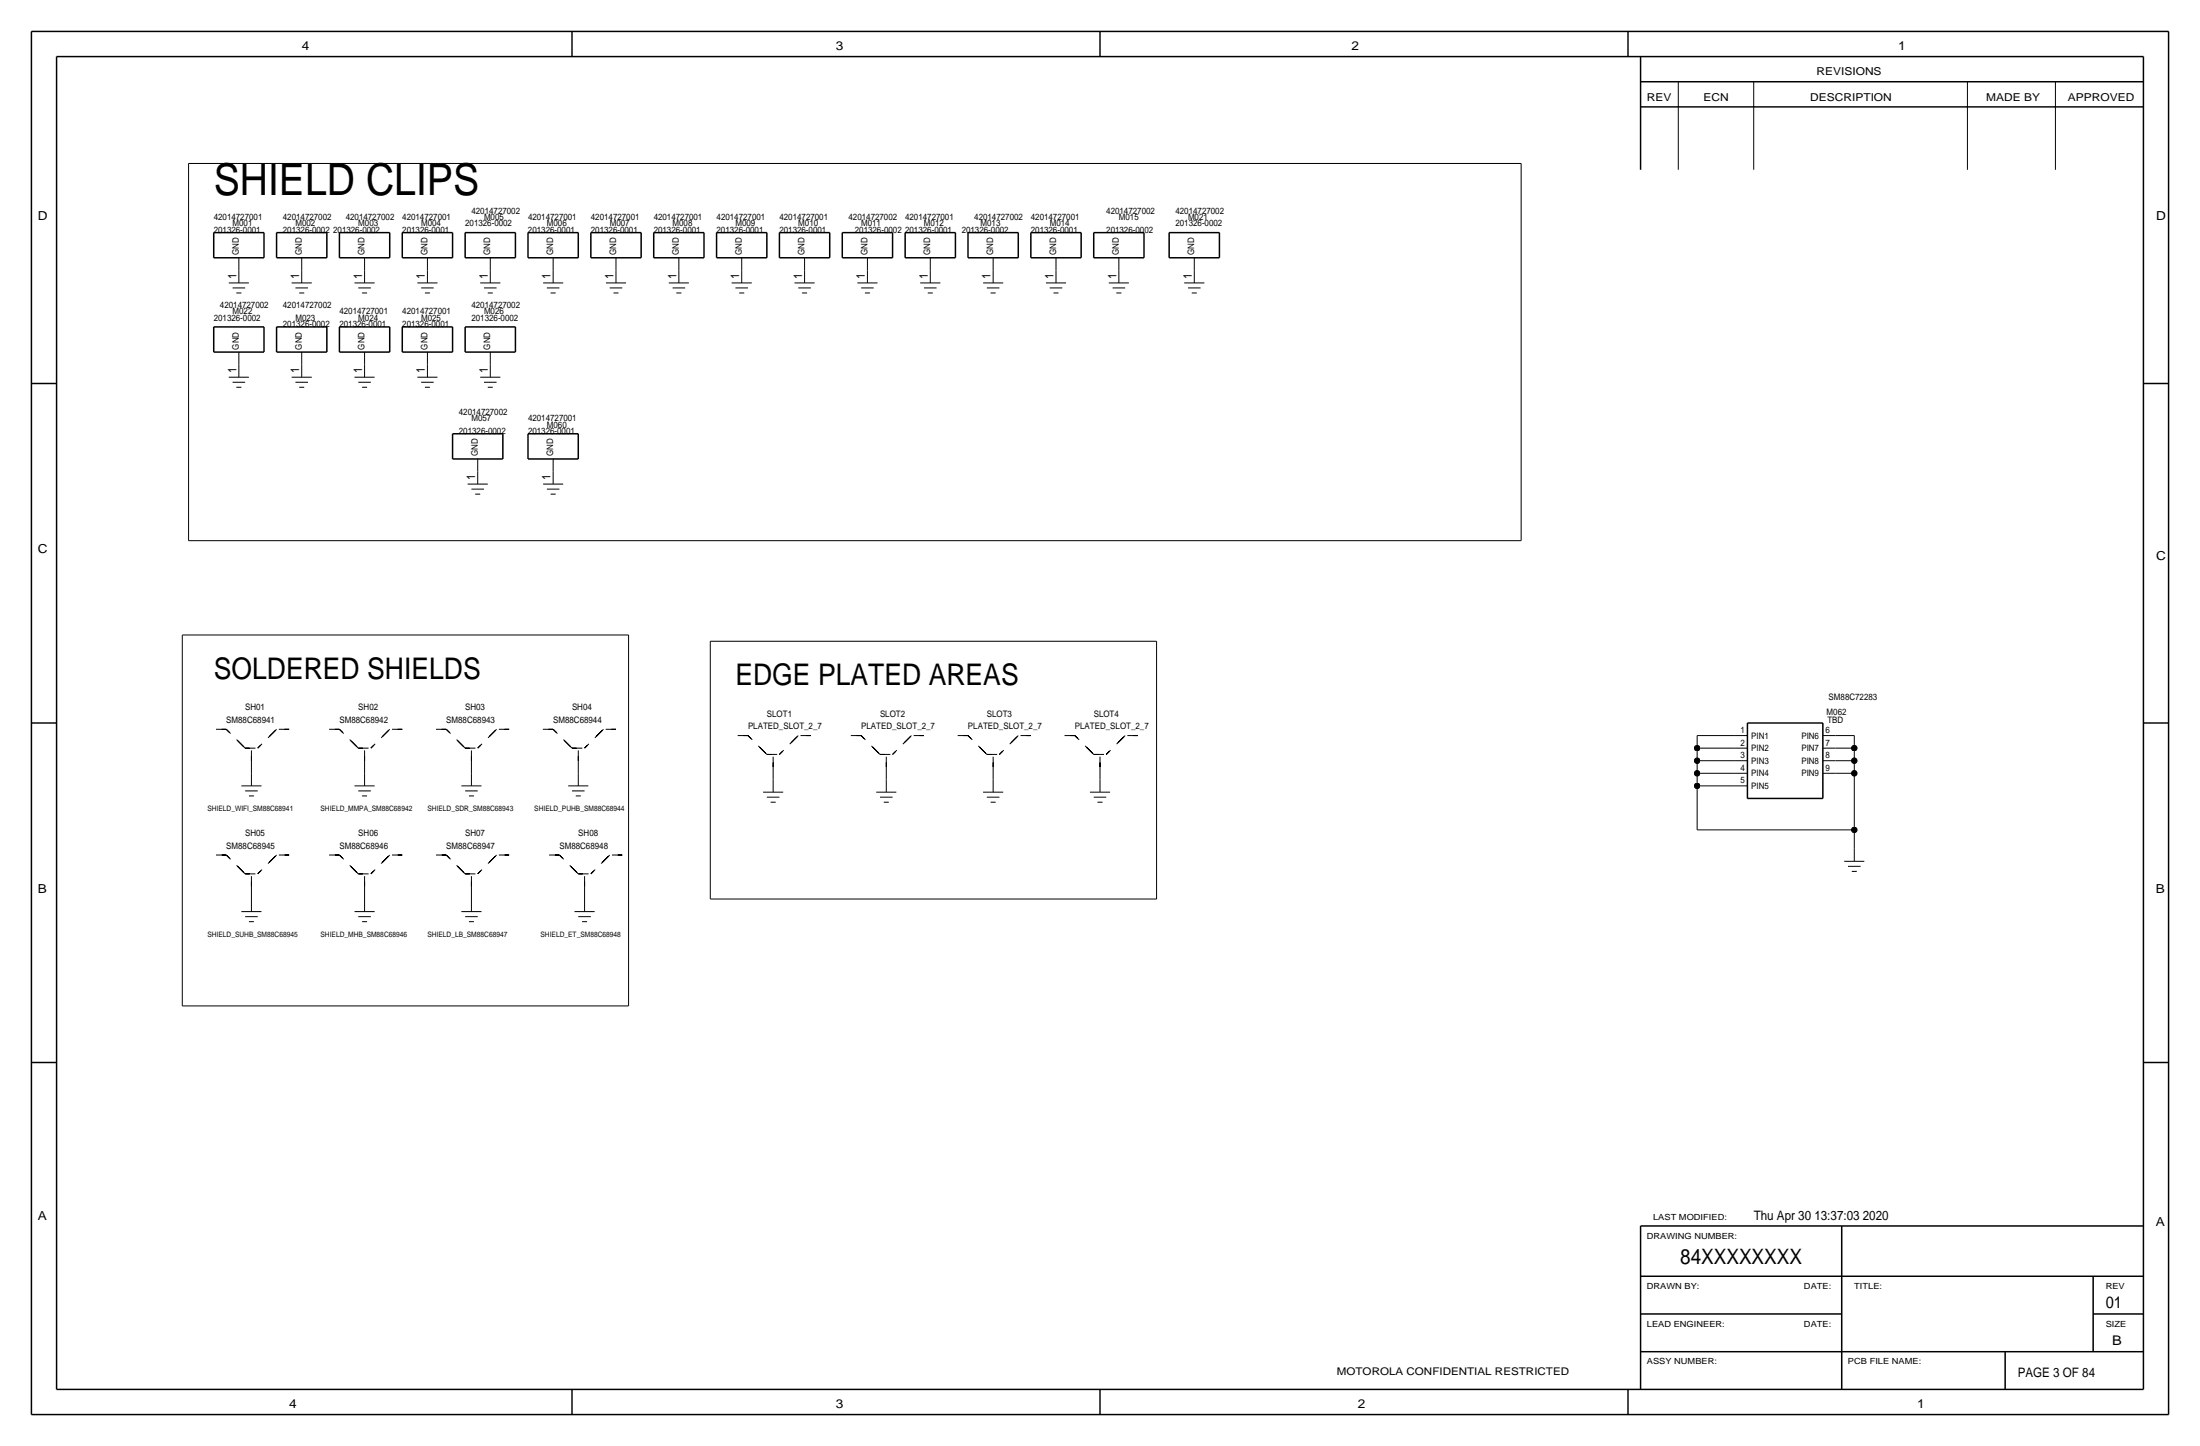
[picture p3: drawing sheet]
<svg xmlns="http://www.w3.org/2000/svg" width="444mm" height="292mm" viewBox="0 0 444 292" stroke-linecap="round" stroke-linejoin="round" font-family="sans-serif">
<g fill="none" stroke="#000" stroke-width=".2">
<path d="M339.1 16.5v17.8zM354.3 16.5v17.8zM397.5 16.5v17.8zM415.3 16.5v17.8zM38.1 33v76.2zM38.1 33h269.2zM307.3 33v76.2zM46.2 57.1h4.1zM47 58.2h2.5zM47.8 59.2h1zM48.3 54.6v2.5zM48.3 52.1v2.5z"/>
<path d="M58.9 57.1h4.1zM59.7 58.2h2.5zM60.5 59.2h1zM61 54.6v2.5zM61 52.1v2.5zM71.6 57.1h4.1zM72.4 58.2h2.5zM73.2 59.2h1zM73.7 54.6v2.5zM73.7 52.1v2.5zM84.3 57.1h4.1zM85.1 58.2h2.5z"/>
<path d="M85.9 59.2h1zM86.4 54.6v2.5zM86.4 52.1v2.5zM97 57.1h4.1zM97.8 58.2h2.5zM98.6 59.2h1zM99.1 52.1v2.5zM99.1 54.6v2.5zM109.7 57.1h4.1zM110.5 58.2h2.5zM111.3 59.2h1zM111.8 54.6v2.5z"/>
<path d="M111.8 52.1v2.5zM122.4 57.1h4.1zM123.2 58.2h2.5zM124 59.2h1zM124.5 54.6v2.5zM124.5 52.1v2.5zM135.1 57.1h4.1zM135.9 58.2h2.5zM136.7 59.2h1zM137.2 54.6v2.5zM137.2 52.1v2.5zM147.8 57.1h4.1z"/>
<path d="M148.6 58.2h2.5zM149.4 59.2h1zM149.9 52.1v2.5zM149.9 54.6v2.5zM160.5 57.1h4.1zM161.3 58.2h2.5zM162.1 59.2h1zM162.6 54.6v2.5zM162.6 52.1v2.5zM173.2 57.1h4.1zM174 58.2h2.5zM174.8 59.2h1z"/>
<path d="M175.3 54.6v2.5zM175.3 52.1v2.5zM185.9 57.1h4.1zM186.7 58.2h2.5zM187.5 59.2h1zM188 54.6v2.5zM188 52.1v2.5zM198.6 57.1h4.1zM199.4 58.2h2.5zM200.2 59.2h1zM200.7 54.6v2.5zM200.7 52.1v2.5z"/>
<path d="M211.3 57.1h4.1zM212.1 58.2h2.5zM212.9 59.2h1zM213.4 54.6v2.5zM213.4 52.1v2.5zM224 57.1h4.1zM224.8 58.2h2.5zM225.6 59.2h1zM226.1 54.6v2.5zM226.1 52.1v2.5zM239.3 57.1h4zM240 58.2h2.6z"/>
<path d="M240.8 59.2h1zM241.3 52.1v2.5zM241.3 54.6v2.5zM46.2 76.2h4.1zM47 77.2h2.5zM47.8 78.2h1zM48.3 73.7v2.5zM48.3 71.1v2.6zM58.9 76.2h4.1zM59.7 77.2h2.5zM60.5 78.2h1zM61 73.7v2.5z"/>
<path d="M61 71.1v2.6zM71.6 76.2h4.1zM72.4 77.2h2.5zM73.2 78.2h1zM73.7 73.7v2.5zM73.7 71.1v2.6zM84.3 76.2h4.1zM85.1 77.2h2.5zM85.9 78.2h1zM86.4 73.7v2.5zM86.4 71.1v2.6zM97 76.2h4.1z"/>
<path d="M97.8 77.2h2.5zM98.6 78.2h1zM99.1 73.7v2.5zM99.1 71.1v2.6zM94.5 97.8h4.1zM95.3 98.8h2.5zM96 99.8h1zM96.5 95.3v2.5zM96.5 92.7v2.5zM109.7 97.8h4.1zM110.5 98.8h2.5zM111.3 99.8h1z"/>
<path d="M111.8 92.7v2.5zM111.8 95.3v2.5zM38.1 109.2h269.2zM36.8 128.3h90.2zM36.8 128.3v74.9zM127 128.3v74.9zM143.5 129.5v52.1zM143.5 129.5h90.2zM233.7 129.5v52.1zM48.8 158.7h4zM49.5 159.8h2.6zM50.8 153.7v2.5z"/>
<path d="M50.8 156.2v2.5zM71.6 158.7h4.1zM72.4 159.8h2.5zM73.7 156.2v2.5zM73.7 153.7v2.5zM93.2 158.7h4.1zM94 159.8h2.5zM95.2 153.7v2.5zM95.2 156.2v2.5zM114.8 158.7h4.1zM115.6 159.8h2.5zM116.8 153.7v2.5z"/>
<path d="M116.8 156.2v2.5zM156.2 154.9v2.6zM156.2 157.5v2.5zM179.1 154.9v2.6zM179.1 157.5v2.5zM200.7 154.9v2.6zM200.7 157.5v2.5zM222.2 154.9v2.6zM222.2 157.5v2.5zM342.9 148.6h7.6zM342.9 151.1h7.6zM342.9 153.7h7.6z"/>
<path d="M342.9 156.2h7.6zM342.9 158.7h7.6zM342.9 148.6v2.5zM342.9 151.1v2.6zM342.9 153.7v2.5zM342.9 156.2v2.5zM342.9 158.7v8.9zM350.5 156.2h2.6zM350.5 151.1h2.6zM350.5 148.6h2.6zM350.5 153.7h2.6zM350.5 158.7h2.6z"/>
<path d="M368.3 148.6h2.5zM368.3 151.1h2.5zM368.3 153.7h2.5zM368.3 156.2h2.5zM370.8 156.2h3.8zM370.8 153.7h3.8zM370.8 151.1h3.8zM370.8 148.6h3.8zM374.6 156.2v11.4zM374.6 153.7v2.5zM374.6 151.1v2.6zM374.6 148.6v2.5z"/>
<path d="M50.3 160.8h1zM50.8 179.1v2.5zM73.2 160.8h1zM73.7 179.1v2.5zM94.7 160.8h1.1zM95.2 179.1v2.5zM116.3 160.8h1zM118.1 179.1v2.5zM154.2 160h4zM154.9 161h2.6zM155.7 162.1h1zM177 160h4.1z"/>
<path d="M177.8 161h2.5zM178.6 162.1h1zM198.6 160h4.1zM199.4 161h2.5zM200.2 162.1h1zM220.2 160h4.1zM221 161h2.5zM221.7 162.1h1.1zM342.9 167.6h31.7zM372.6 174h4.1zM373.4 175h2.5zM374.1 176h1.1z"/>
<path d="M374.6 167.6v3.8zM374.6 171.5v2.5zM48.8 184.1h4zM49.5 185.2h2.6zM50.3 186.2h1zM50.8 181.6v2.5zM71.6 184.1h4.1zM72.4 185.2h2.5zM73.2 186.2h1zM73.7 181.6v2.5zM93.2 184.1h4.1zM94 185.2h2.5z"/>
<path d="M94.7 186.2h1.1zM95.2 181.6v2.5zM116.1 184.1h4zM116.8 185.2h2.6zM117.6 186.2h1zM118.1 181.6v2.5zM143.5 181.6h90.2zM36.8 203.2h90.2z"/>
</g>
<g fill="#000" stroke="#000" stroke-width=".2">
<circle cx="342.9" cy="158.7" r=".56"/>
<circle cx="342.9" cy="153.7" r=".56"/>
<circle cx="342.9" cy="151.1" r=".56"/>
<circle cx="342.9" cy="156.2" r=".56"/>
<circle cx="374.7" cy="151.1" r=".56"/>
<circle cx="374.7" cy="153.7" r=".56"/>
<circle cx="374.7" cy="156.2" r=".56"/>
<circle cx="374.7" cy="167.6" r=".56"/>
</g>
<g fill="none" stroke="#000" stroke-width=".3">
<path d="M6.3 6.3v279.4zM6.4 6.3h431.7zM11.4 11.4v269.3zM11.4 11.4h421.7zM115.6 6.3v5.1zM222.2 6.3v5.1zM328.9 6.3v5.1zM331.5 11.4v22.9zM331.5 16.5h101.6zM433.1 11.4v269.3zM438.1 6.3v279.4zM331.5 21.6h101.6z"/>
<path d="M43.2 47h10.1zM43.2 47v5.1zM43.2 52.1h10.1zM53.3 47v5.1zM55.9 47v5.1zM55.9 52.1h10.1zM55.9 47h10.1zM66 47v5.1zM68.6 47v5.1zM68.6 52.1h10.1zM68.6 47h10.1zM78.7 47v5.1z"/>
<path d="M81.3 47v5.1zM81.3 52.1h10.1zM81.3 47h10.1zM91.4 47v5.1zM94 47v5.1zM94 52.1h10.1zM94 47h10.1zM104.1 47v5.1zM106.7 47v5.1zM106.7 52.1h10.1zM106.7 47h10.1zM116.8 47v5.1z"/>
<path d="M119.4 47v5.1zM119.4 52.1h10.1zM119.4 47h10.1zM129.5 47v5.1zM132.1 47v5.1zM132.1 52.1h10.1zM132.1 47h10.1zM142.2 47v5.1zM144.8 47v5.1zM144.8 52.1h10.1zM144.8 47h10.1zM154.9 47v5.1z"/>
<path d="M157.5 47v5.1zM157.5 52.1h10.1zM157.5 47h10.1zM167.6 47v5.1zM170.2 47v5.1zM170.2 52.1h10.1zM170.2 47h10.1zM180.3 47v5.1zM182.9 47h10.1zM182.9 47v5.1zM182.9 52.1h10.1zM193 47v5.1z"/>
<path d="M195.6 47h10.1zM195.6 47v5.1zM195.6 52.1h10.1zM205.7 47v5.1zM208.3 47h10.1zM208.3 47v5.1zM208.3 52.1h10.1zM218.4 47v5.1zM221 47h10.1zM221 47v5.1zM221 52.1h10.1zM231.1 47v5.1z"/>
<path d="M236.2 47v5.1zM236.2 52.1h10.2zM236.2 47h10.2zM246.4 47v5.1zM6.3 77.5h5.1zM43.2 66h10.1zM43.2 66v5.1zM43.2 71.1h10.1zM53.3 66v5.1zM55.9 66v5.1zM55.9 71.1h10.1zM55.9 66h10.1z"/>
<path d="M66 66v5.1zM68.6 66v5.1zM68.6 71.1h10.1zM68.6 66h10.1zM78.7 66v5.1zM81.3 66v5.1zM81.3 71.1h10.1zM81.3 66h10.1zM91.4 66v5.1zM94 66v5.1zM94 71.1h10.1zM94 66h10.1z"/>
<path d="M104.1 66v5.1zM433.1 77.5h5zM91.4 87.6h10.2zM91.4 87.6v5.1zM91.4 92.7h10.2zM101.6 87.6v5.1zM106.7 87.6v5.1zM106.7 92.7h10.1zM106.7 87.6h10.1zM116.8 87.6v5.1zM6.3 146h5.1zM353.1 146.1v15.2z"/>
<path d="M353.1 146h15.2zM368.3 146v15.3zM433.1 146h5zM353.1 161.3h15.2zM6.3 214.6h5.1zM433.1 214.6h5zM331.5 247.6v33.1zM331.5 257.8h101.6zM331.5 247.6h101.6zM372.1 247.6v33.1zM422.9 257.8v15.3zM331.5 265.4h40.6z"/>
<path d="M331.5 273h101.6zM405.1 273v7.7zM422.9 265.4h10.2zM6.4 285.7h431.7zM11.4 280.7h421.7zM115.6 280.7v5zM222.2 280.7v5zM328.9 280.7v5z"/>
</g>
<g fill="none" stroke="#000" stroke-width=".2" stroke-dasharray="2.1" stroke-linecap="butt">
<path d="M43.2 147.3h2.5zM45.7 147.3l3.8 3.8zM49.5 151.1h2.6zM50.8 151.1v2.6zM55.9 147.3l-3.8 3.8zM55.9 147.3h2.5zM66 147.3h2.6zM68.6 147.3l3.8 3.8zM72.4 151.1h2.5zM73.7 151.1v2.6zM78.7 147.3h2.6zM78.7 147.3l-3.8 3.8z"/>
<path d="M87.6 147.3h2.6zM90.2 147.3l3.8 3.8zM94 151.1h2.5zM95.2 151.1v2.6zM100.3 147.3l-3.8 3.8zM100.3 147.3h2.6zM109.2 147.3h2.6zM111.8 147.3l3.8 3.8zM115.6 151.1h2.5zM116.8 151.1v2.6zM121.9 147.3h2.6zM121.9 147.3l-3.8 3.8z"/>
<path d="M148.6 148.6h2.5zM151.1 148.6l3.8 3.8zM154.9 152.4h2.6zM156.2 152.4v2.5zM161.3 148.6h2.5zM161.3 148.6l-3.8 3.8zM171.5 148.6h2.5zM174 148.6l3.8 3.8zM177.8 152.4h2.5zM179.1 152.4v2.5zM184.1 148.6l-3.8 3.8zM184.2 148.6h2.5z"/>
<path d="M193 148.6h2.6zM195.6 148.6l3.8 3.8zM199.4 152.4h2.5zM200.7 152.4v2.5zM205.7 148.6l-3.8 3.8zM205.7 148.6h2.6zM214.6 148.6h2.6zM217.2 148.6l3.8 3.8zM221 152.4h2.5zM222.2 152.4v2.5zM227.3 148.6h2.6zM227.3 148.6l-3.8 3.8z"/>
<path d="M43.2 172.7h2.5zM45.7 172.7l3.8 3.8zM49.5 176.5h2.6zM50.8 176.5v2.6zM55.9 172.7l-3.8 3.8zM55.9 172.7h2.5zM66 172.7h2.6zM68.6 172.7l3.8 3.8zM72.4 176.5h2.5zM73.7 176.5v2.6zM74.9 176.5l3.8-3.8zM78.7 172.7h2.6z"/>
<path d="M87.6 172.7h2.6zM90.2 172.7l3.8 3.8zM94 176.5h2.5zM95.2 176.5v2.6zM100.3 172.7l-3.8 3.8zM100.3 172.7h2.6zM110.5 172.7h2.5zM113 172.7l3.8 3.8zM116.8 176.5h2.6zM118.1 176.5v2.6zM123.2 172.7h2.5zM123.2 172.7l-3.8 3.8z"/>
</g>
<text font-size="8.9" x="43.2" y="39.4">SHIELD CLIPS</text>
<g font-size="6">
<text x="43.2" y="137.2">SOLDERED SHIELDS</text>
<text x="148.6" y="138.4">EDGE PLATED AREAS</text>
</g>
<text font-size="4.3" x="339.5" y="255.3">84XXXXXXXX</text>
<text font-size="3.3" x="425.4" y="264.2">01</text>
<text font-size="2.7" x="426.7" y="271.8">B</text>
<g font-size="2.6">
<text x="354.3" y="246.4">Thu Apr 30 13:37:03 2020</text>
<text x="407.7" y="278.1">PAGE 3 OF 84</text>
</g>
<g font-size="2.5">
<text x="61" y="10.2">4</text>
<text x="168.9" y="10.2">3</text>
<text x="273.1" y="10.2">2</text>
<text x="383.5" y="10.2">1</text>
<text x="7.6" y="44.5">D</text>
<text x="435.6" y="44.4">D</text>
<text x="7.6" y="111.8">C</text>
<text x="435.6" y="113">C</text>
<text x="7.6" y="180.3">B</text>
<text x="435.6" y="180.3">B</text>
<text x="7.6" y="246.4">A</text>
<text x="435.6" y="247.7">A</text>
<text x="58.4" y="284.5">4</text>
<text x="168.9" y="284.5">3</text>
<text x="274.3" y="284.5">2</text>
<text x="387.3" y="284.5">1</text>
</g>
<g font-size="2.4">
<text x="47.8" y="56.3" transform="rotate(-90 47.8 56.3)">1</text>
<text x="60.5" y="56.3" transform="rotate(-90 60.5 56.3)">1</text>
<text x="73.2" y="56.3" transform="rotate(-90 73.2 56.3)">1</text>
<text x="85.9" y="56.3" transform="rotate(-90 85.9 56.3)">1</text>
<text x="98.6" y="56.3" transform="rotate(-90 98.6 56.3)">1</text>
<text x="111.3" y="56.3" transform="rotate(-90 111.3 56.3)">1</text>
<text x="124" y="56.3" transform="rotate(-90 124 56.3)">1</text>
<text x="136.7" y="56.3" transform="rotate(-90 136.7 56.3)">1</text>
<text x="149.4" y="56.3" transform="rotate(-90 149.4 56.3)">1</text>
<text x="162.1" y="56.3" transform="rotate(-90 162.1 56.3)">1</text>
<text x="174.8" y="56.3" transform="rotate(-90 174.8 56.3)">1</text>
<text x="187.5" y="56.3" transform="rotate(-90 187.5 56.3)">1</text>
<text x="200.2" y="56.3" transform="rotate(-90 200.2 56.3)">1</text>
<text x="212.9" y="56.3" transform="rotate(-90 212.9 56.3)">1</text>
<text x="225.6" y="56.3" transform="rotate(-90 225.6 56.3)">1</text>
<text x="240.8" y="56.3" transform="rotate(-90 240.8 56.3)">1</text>
<text x="47.8" y="75.4" transform="rotate(-90 47.8 75.4)">1</text>
<text x="60.5" y="75.4" transform="rotate(-90 60.5 75.4)">1</text>
<text x="73.2" y="75.4" transform="rotate(-90 73.2 75.4)">1</text>
<text x="85.9" y="75.4" transform="rotate(-90 85.9 75.4)">1</text>
<text x="98.6" y="75.4" transform="rotate(-90 98.6 75.4)">1</text>
<text x="96" y="97" transform="rotate(-90 96 97)">1</text>
<text x="111.3" y="97" transform="rotate(-90 111.3 97)">1</text>
</g>
<g font-size="2.2">
<text x="367" y="15.2">REVISIONS</text>
<text x="332.7" y="20.3">REV</text>
<text x="344.2" y="20.3">ECN</text>
<text x="365.8" y="20.3">DESCRIPTION</text>
<text x="401.3" y="20.3">MADE BY</text>
<text x="417.8" y="20.3">APPROVED</text>
</g>
<text font-size="2.1" x="270.1" y="277.8">MOTOROLA CONFIDENTIAL RESTRICTED</text>
<g font-size="1.8">
<text x="43.2" y="44.5">42014727001</text>
<text x="43.2" y="47">201326-0001</text>
<text x="47" y="45.7">M001</text>
<text x="57.2" y="44.4">42014727002</text>
<text x="57.2" y="47">201326-0002</text>
<text x="59.7" y="45.7">M002</text>
<text x="67.3" y="47">201326-0002</text>
<text x="69.9" y="44.4">42014727002</text>
<text x="72.4" y="45.7">M003</text>
<text x="81.3" y="44.5">42014727001</text>
<text x="81.3" y="47">201326-0001</text>
<text x="85.1" y="45.7">M004</text>
<text x="94" y="45.7">201326-0002</text>
<text x="95.3" y="43.2">42014727002</text>
<text x="97.8" y="44.4">M005</text>
<text x="106.7" y="47">201326-0001</text>
<text x="106.7" y="44.4">42014727001</text>
<text x="110.5" y="45.7">M006</text>
<text x="119.4" y="47">201326-0001</text>
<text x="119.4" y="44.4">42014727001</text>
<text x="123.2" y="45.7">M007</text>
<text x="132.1" y="47">201326-0001</text>
<text x="132.1" y="44.4">42014727001</text>
<text x="135.9" y="45.7">M008</text>
<text x="144.8" y="47">201326-0001</text>
<text x="144.8" y="44.4">42014727001</text>
<text x="148.6" y="45.7">M009</text>
<text x="157.5" y="47">201326-0001</text>
<text x="157.5" y="44.4">42014727001</text>
<text x="161.3" y="45.7">M010</text>
<text x="171.4" y="44.5">42014727002</text>
<text x="172.7" y="47">201326-0002</text>
<text x="174" y="45.7">M011</text>
<text x="182.9" y="47">201326-0001</text>
<text x="182.9" y="44.5">42014727001</text>
<text x="186.7" y="45.7">M012</text>
<text x="194.3" y="47">201326-0002</text>
<text x="196.8" y="44.5">42014727002</text>
<text x="198.1" y="45.7">M013</text>
<text x="208.3" y="47">201326-0001</text>
<text x="208.3" y="44.5">42014727001</text>
<text x="212.1" y="45.7">M014</text>
<text x="223.5" y="47">201326-0002</text>
<text x="223.5" y="43.2">42014727002</text>
<text x="226.1" y="44.4">M015</text>
<text x="237.5" y="43.2">42014727002</text>
<text x="237.5" y="45.7">201326-0002</text>
<text x="240" y="44.4">M021</text>
<text x="48.3" y="51.6" transform="rotate(-90 48.3 51.6)">GND</text>
<text x="61" y="51.6" transform="rotate(-90 61 51.6)">GND</text>
<text x="73.7" y="51.6" transform="rotate(-90 73.7 51.6)">GND</text>
<text x="86.4" y="51.6" transform="rotate(-90 86.4 51.6)">GND</text>
<text x="99.1" y="51.6" transform="rotate(-90 99.1 51.6)">GND</text>
<text x="111.8" y="51.6" transform="rotate(-90 111.8 51.6)">GND</text>
<text x="124.5" y="51.6" transform="rotate(-90 124.5 51.6)">GND</text>
<text x="137.2" y="51.6" transform="rotate(-90 137.2 51.6)">GND</text>
<text x="149.9" y="51.6" transform="rotate(-90 149.9 51.6)">GND</text>
<text x="162.6" y="51.6" transform="rotate(-90 162.6 51.6)">GND</text>
<text x="175.3" y="51.6" transform="rotate(-90 175.3 51.6)">GND</text>
<text x="188" y="51.6" transform="rotate(-90 188 51.6)">GND</text>
<text x="200.7" y="51.6" transform="rotate(-90 200.7 51.6)">GND</text>
<text x="213.4" y="51.6" transform="rotate(-90 213.4 51.6)">GND</text>
<text x="226.1" y="51.6" transform="rotate(-90 226.1 51.6)">GND</text>
<text x="241.3" y="51.6" transform="rotate(-90 241.3 51.6)">GND</text>
<text x="43.2" y="64.8">201326-0002</text>
<text x="44.4" y="62.2">42014727002</text>
<text x="47" y="63.5">M022</text>
<text x="57.2" y="62.2">42014727002</text>
<text x="59.7" y="64.8">M023</text>
<text x="68.6" y="63.5">42014727001</text>
<text x="72.4" y="64.8">M024</text>
<text x="81.3" y="63.5">42014727001</text>
<text x="85.1" y="64.8">M025</text>
<text x="95.2" y="62.2">42014727002</text>
<text x="95.3" y="64.8">201326-0002</text>
<text x="97.8" y="63.5">M026</text>
<text x="48.3" y="70.6" transform="rotate(-90 48.3 70.6)">GND</text>
<text x="57.2" y="66">201326-0002</text>
<text x="61" y="70.6" transform="rotate(-90 61 70.6)">GND</text>
<text x="68.6" y="66">201326-0001</text>
<text x="73.7" y="70.6" transform="rotate(-90 73.7 70.6)">GND</text>
<text x="81.3" y="66">201326-0001</text>
<text x="86.4" y="70.6" transform="rotate(-90 86.4 70.6)">GND</text>
<text x="99.1" y="70.6" transform="rotate(-90 99.1 70.6)">GND</text>
<text x="92.7" y="83.8">42014727002</text>
<text x="92.7" y="87.6">201326-0002</text>
<text x="95.2" y="85.1">M057</text>
<text x="106.7" y="87.6">201326-0001</text>
<text x="106.7" y="85.1">42014727001</text>
<text x="110.5" y="86.4">M060</text>
<text x="96.5" y="92.2" transform="rotate(-90 96.5 92.2)">GND</text>
<text x="111.8" y="92.2" transform="rotate(-90 111.8 92.2)">GND</text>
<text x="49.5" y="143.5">SH01</text>
<text x="72.4" y="143.5">SH02</text>
<text x="94" y="143.5">SH03</text>
<text x="115.6" y="143.5">SH04</text>
<text x="369.5" y="141.5">SM88C72283</text>
<text x="45.7" y="146">SM88C68941</text>
<text x="68.6" y="146">SM88C68942</text>
<text x="90.2" y="146">SM88C68943</text>
<text x="111.8" y="146">SM88C68944</text>
<text x="151.1" y="147.3">PLATED_SLOT_2_7</text>
<text x="154.9" y="144.8">SLOT1</text>
<text x="174" y="147.3">PLATED_SLOT_2_7</text>
<text x="177.8" y="144.8">SLOT2</text>
<text x="195.6" y="147.3">PLATED_SLOT_2_7</text>
<text x="199.4" y="144.8">SLOT3</text>
<text x="217.2" y="147.3">PLATED_SLOT_2_7</text>
<text x="221" y="144.8">SLOT4</text>
<text x="351.7" y="148.1">1</text>
<text x="353.8" y="149.2">PIN1</text>
<text x="364" y="149.2">PIN6</text>
<text x="368.8" y="148.1">6</text>
<text x="369.1" y="144.5">M062</text>
<text x="369.2" y="146.1">TBD</text>
<text x="351.7" y="155.7">4</text>
<text x="351.7" y="153.2">3</text>
<text x="351.7" y="150.6">2</text>
<text x="353.8" y="151.7">PIN2</text>
<text x="353.8" y="154.3">PIN3</text>
<text x="364" y="154.3">PIN8</text>
<text x="364" y="151.7">PIN7</text>
<text x="368.8" y="155.7">9</text>
<text x="368.8" y="153.2">8</text>
<text x="368.8" y="150.6">7</text>
<text x="351.7" y="158.2">5</text>
<text x="353.8" y="159.4">PIN5</text>
<text x="353.8" y="156.8">PIN4</text>
<text x="364" y="156.8">PIN9</text>
<text x="45.7" y="171.4">SM88C68945</text>
<text x="49.5" y="168.9">SH05</text>
<text x="68.6" y="171.4">SM88C68946</text>
<text x="72.4" y="168.9">SH06</text>
<text x="90.2" y="171.4">SM88C68947</text>
<text x="94" y="168.9">SH07</text>
<text x="113" y="171.5">SM88C68948</text>
<text x="116.8" y="168.9">SH08</text>
</g>
<g font-size="1.7">
<text x="332.7" y="250.2">DRAWING NUMBER:</text>
<text x="334" y="246.4">LAST MODIFIED:</text>
<text x="332.7" y="260.4">DRAWN BY:</text>
<text x="364.5" y="260.4">DATE:</text>
<text x="374.6" y="260.3">TITLE:</text>
<text x="425.4" y="260.3">REV</text>
<text x="332.7" y="268">LEAD ENGINEER:</text>
<text x="364.5" y="268">DATE:</text>
<text x="425.4" y="268">SIZE</text>
<text x="332.7" y="275.6">ASSY NUMBER:</text>
<text x="373.4" y="275.6">PCB FILE NAME:</text>
</g>
<g font-size="1.5">
<text x="41.9" y="163.8">SHIELD_WIFI_SM88C68941</text>
<text x="64.8" y="163.8">SHIELD_MMPA_SM88C68942</text>
<text x="86.4" y="163.8">SHIELD_SDR_SM88C68943</text>
<text x="107.9" y="163.8">SHIELD_PUHB_SM88C68944</text>
<text x="41.9" y="189.2">SHIELD_SUHB_SM88C68945</text>
<text x="64.8" y="189.2">SHIELD_MHB_SM88C68946</text>
<text x="86.4" y="189.2">SHIELD_LB_SM88C68947</text>
<text x="109.2" y="189.2">SHIELD_ET_SM88C68948</text>
</g>
</svg>
